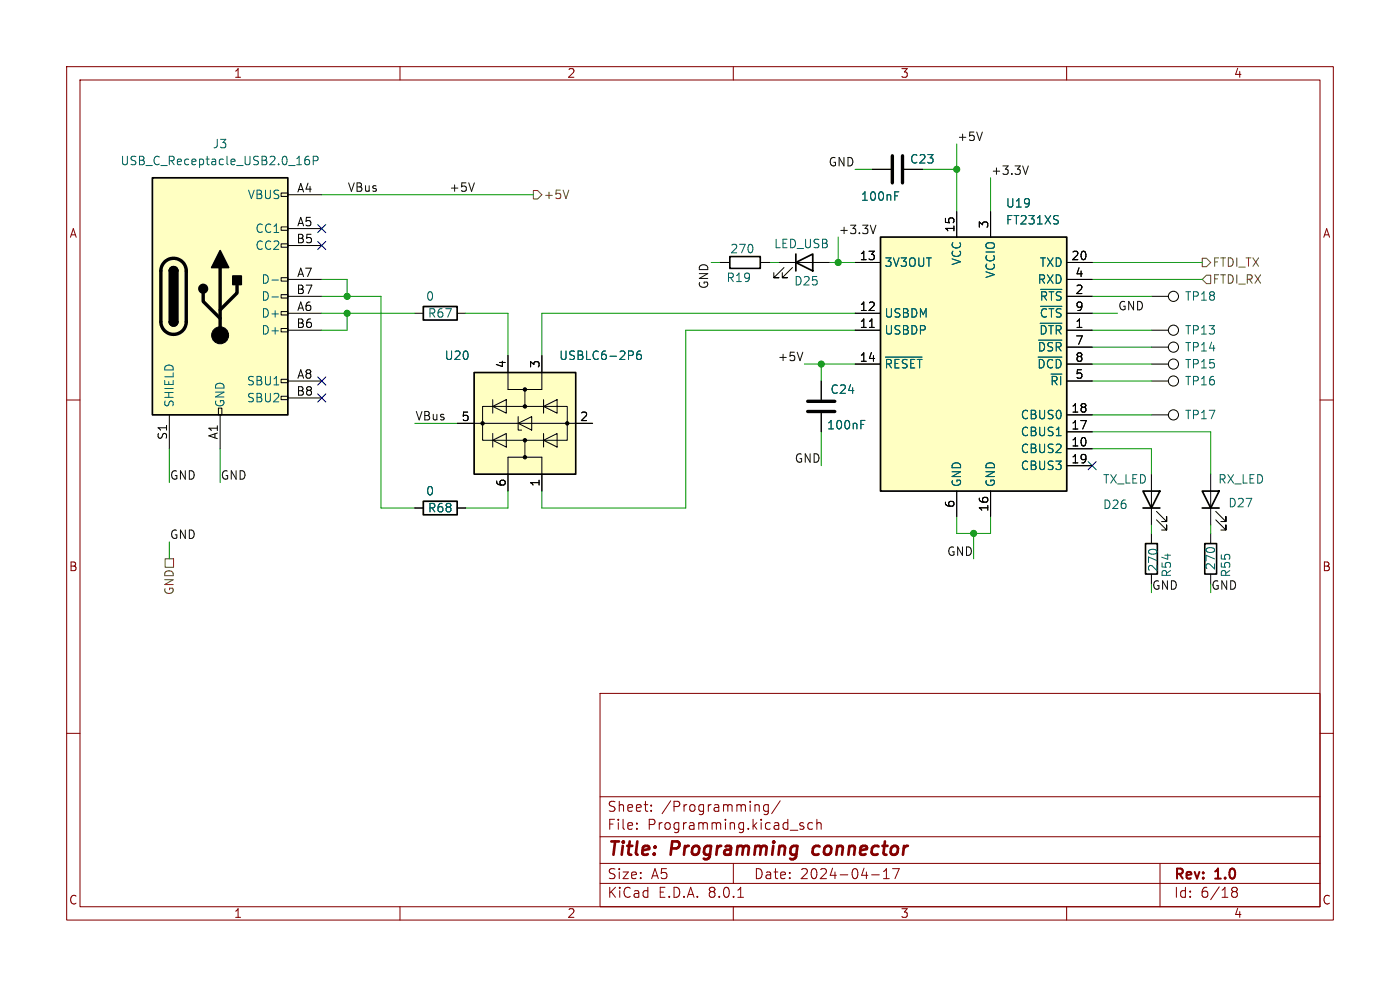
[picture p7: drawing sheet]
<svg xmlns="http://www.w3.org/2000/svg" width="297mm" height="210mm" viewBox="0 0 297 210" stroke-linecap="round" stroke-linejoin="round" font-family="sans-serif">
<g fill="none" stroke="#840000" stroke-width=".22">
<path d="M14.1 14.1h268.8v181.1h-268.8zM17 17h263v175.3h-263zM84.9 14.1v2.9M155.6 14.1v2.9M226.3 14.1v2.9M14.1 84.9h2.9M280 84.9h2.9M14.1 155.6h2.9M127.3 147.1h152.7v45.2h-152.7zM280 155.6h2.9M127.3 177.5h152.7M127.3 169h152.7"/>
<path d="M135.1 175.7v.2M135.1 174.6v.2M138.1 171.9v.2M138.1 170.8v.2M160.8 170.7l.3 .3v1.1M163 170.7v1.7a.58 .58 0 0 1-.9 .3M163 170.8l-.6-.1-.4 .4v.6l.2 .3h.8M165.5 169.9l-1.8 2.7M169.8 175.1l.7 .2 .1 .3-.3 .3-.6-.1M169.8 174.6h.7M172.4 174.6l-.6-.1-.4 .4v.6l.2 .3h.8M173.3 174.7a.53 .53 0 0 1 .9 .1v1.1"/>
<path d="M173.3 173.8v2.1M84.9 192.3v2.9M127.3 187.4h152.7M127.3 183.2h152.7M155.6 192.3v2.9M155.6 183.2v4.2M156.5 190.3h1.2M184.9 185.6h1.6M187.4 186.4h1.3M187.4 184.9l.6-.6v2.1M189.4 184.3h1.4l-.9 2.1M226.3 192.3v2.9"/>
<path d="M246.1 183.2v9.1M261.3 188.7l.4 .4M261.3 188.6l.4-.4 .6 .1 .2 .4-.4 .4M261.7 189.1h.4M261.7 189.1l-.4 .4M262.1 189.1l.4 .4-.1 .6-.3 .2h-.4l-.4-.4"/>
</g>
<path d="M172.6 179.7l-.2 1.1 .4 .5" fill="none" stroke="#840000" stroke-width=".57"/>
<path d="M255.6 115.3h2.5v6.5h-2.5z" fill="none" stroke="#000" stroke-width=".34"/>
<path d="M256.8 113.2v2.1M256.8 121.8v2.1" fill="none" stroke="#000" stroke-width=".22"/>
<path d="M100.6 79h21.5v21.6h-21.5z" fill="#ffffc2"/>
<path d="M89.8 65h7.2v2.9h-7.2zM100.6 79h21.5v21.6h-21.5zM89.8 106.3h7.2v2.9h-7.2zM242.5 104.2h3.6l-1.8 3.6zM242.5 107.8h3.6M255 104.2h3.6l-1.8 3.6zM255 107.8h3.6" fill="none" stroke="#000" stroke-width=".36"/>
<g fill="#000" stroke="#000" stroke-width=".22">
<circle cx="102.4" cy="89.8" r=".36"/>
<circle cx="111.4" cy="82.6" r=".36"/>
<circle cx="111.4" cy="97" r=".36"/>
<circle cx="111.4" cy="86.2" r=".36"/>
<circle cx="111.4" cy="93.4" r=".36"/>
<circle cx="120.3" cy="89.8" r=".36"/>
</g>
<g fill="none" stroke="#000" stroke-width=".22">
<path d="M185 35.9h3.9M191.8 35.9h4M88 66.5h1.8M97 66.5h1.8M107.8 75.4v7.2h3.6v3.6M114.9 75.4v7.2h-3.5M244.3 62.9h3.6M244.3 73.6h3.6M244.3 77.2h3.6M244.3 70h3.6M97 89.8h28.7M102.4 86.2h17.9v7.2h-17.9z"/>
<path d="M104.5 93.4l2.9-1.4v2.8zM104.5 86.2l2.9-1.4v2.8zM104.5 84.8v2.8M104.5 92v2.8M109.9 89.8l2.9-1.4v2.8zM109.9 88.4v2.8h.7M111.4 93.4v3.6h-3.6v7.2M111.4 97h3.5v7.2M115.3 93.4l2.9-1.4v2.8zM115.3 86.2l2.9-1.4v2.8zM115.3 84.8v2.8M115.3 92v2.8"/>
<path d="M244.3 88h3.6M244.3 80.8h3.6M88 107.8h1.8M97 107.8h1.8M244.3 100.6v10.8M244.3 113.2v2.1M245.3 110.3l2.2 2.1v-1v1h-1.1M245.3 108.5l2.2 2.1v-1v1h-1.1M256.8 100.6v10.8M257.9 110.3l2.2 2.1v-1v1h-1.1M257.9 108.5l2.2 2.1v-1v1h-1.1M244.3 121.8v2.1"/>
<circle cx="248.9" cy="62.9" r="1.08"/>
<circle cx="248.9" cy="77.2" r="1.08"/>
<circle cx="248.9" cy="70" r="1.08"/>
<circle cx="248.9" cy="73.6" r="1.08"/>
<circle cx="248.9" cy="88" r="1.08"/>
<circle cx="248.9" cy="80.8" r="1.08"/>
</g>
<path d="M189.8 41.5h.6M189.8 40.7h.9M134.2 74.5l.2 .3-.2 .5M135.9 74.5a.71 .71 0 0 0-.9 .7v.7l.2 .3 .5 .1 .3-.2 .1-.6-.2-.3-.5-.1-.4 .4" fill="none" stroke="#006464" stroke-width=".22"/>
<path d="M243 115.3h2.5v6.5h-2.5z" fill="none" stroke="#000" stroke-width=".34"/>
<path d="M189.3 33v5.8M191.5 33v5.8" fill="none" stroke="#000" stroke-width=".72"/>
<path d="M186.8 50.3h39.5v53.9h-39.5z" fill="#ffffc2"/>
<path d="M168.8 55.7l3.6-1.8v3.6zM168.8 53.9v3.6M186.8 50.3h39.5v53.9h-39.5z" fill="none" stroke="#000" stroke-width=".36"/>
<g fill="none" stroke="#000" stroke-width=".22">
<path d="M165.2 55.7h10.8M166.3 56.8l-2.1 2.1h1h-1v-1.1M168.1 56.8l-2.1 2.1h1h-1v-1.1M181.4 55.7h5.4M203 44.9v5.4M210.1 44.9v5.4M226.3 55.7h5.4M226.3 59.3h5.4M181.4 70h5.4M181.4 66.5h5.4M181.4 77.2h5.4M184.4 69.5h1.1"/>
<path d="M226.3 70h5.4M226.3 66.5h5.4M226.3 77.2h5.4M226.3 62.9h5.4M226.3 73.6h5.4M174.2 80.8v4M174.2 87.6v4M226.3 95.2h5.4M226.3 91.6h5.4M226.3 88h5.4M226.3 98.8h5.4M226.3 80.8h5.4"/>
<path d="M203 104.2v5.4M210.1 104.2v5.4"/>
</g>
<path d="M187.8 75.8h7.8M220.2 75.8h5.1M220.3 72.2h5M220.7 68.6h4.6M220.8 61.4h4.5M220.8 65h4.5M182.6 90h.6M182.6 89.2h.9" fill="none" stroke="#006464" stroke-width=".22"/>
<path d="M171.3 87.3h5.8M171.3 85.1h5.8" fill="none" stroke="#000" stroke-width=".72"/>
<path d="M32.3 37.7h28.8v50.3h-28.8z" fill="#ffffc2"/>
<g fill="none" stroke="#000" stroke-width=".22">
<path d="M185 35.9h3.9M191.8 35.9h4M59.6 58.9h1.5v.7h-1.5zM59.6 51.7h1.5v.7h-1.5zM59.6 48.1h1.5v.8h-1.5zM59.6 41h1.5v.7h-1.5zM61.1 41.3h7.2M61.1 48.5h7.2M61.1 59.3h7.2M61.1 52.1h7.2M152.7 55.7h2.1M161.3 55.7h2.1"/>
<path d="M181.4 55.7h5.4M203 44.9v5.4M210.1 44.9v5.4M226.3 59.3h5.4M226.3 55.7h5.4M59.6 69.7h1.5v.7h-1.5zM59.6 66.1h1.5v.7h-1.5zM59.6 62.5h1.5v.7h-1.5zM61.1 66.5h7.2M61.1 70h7.2M61.1 62.9h7.2M107.8 75.4v3.6"/>
<path d="M114.9 75.4v3.6M181.4 66.5h5.4M181.4 70h5.4M181.4 77.2h5.4M184.4 69.5h1.1M226.3 66.5h5.4M226.3 70h5.4M226.3 62.9h5.4M226.3 77.2h5.4M226.3 73.6h5.4M35.9 88v7.2M46.3 86.6h.8v1.4h-.8z"/>
<path d="M46.7 88v7.2M59.6 84.1h1.5v.7h-1.5zM59.6 80.5h1.5v.7h-1.5zM61.1 80.8h7.2M61.1 84.4h7.2M97 89.8h3.6M122.1 89.8h3.6M174.2 80.8v4M174.2 87.6v4M226.3 80.8h5.4M226.3 95.2h5.4M226.3 91.6h5.4"/>
<path d="M226.3 88h5.4M226.3 98.8h5.4M88 107.8h1.8M97 107.8h1.8M107.8 100.6v3.6M114.9 100.6v3.6M203 104.2v5.4M210.1 104.2v5.4"/>
</g>
<path d="M32.3 37.7h28.8v50.3h-28.8zM35.9 57.5a.9 .9 0 0 1 .9-.9 .9 .9 0 0 1 .9 .9M35.9 68.3a.9 .9 0 0 0 .9 .8 .9 .9 0 0 0 .9-.8" fill="none" stroke="#000" stroke-width=".36"/>
<path d="M34.9 55.6a2.69 2.69 0 0 1 2.9-.6 2.69 2.69 0 0 1 1.7 2.5v10.8a2.69 2.69 0 0 1-2.7 2.6 2.69 2.69 0 0 1-2.7-2.6v-11a2.69 2.69 0 0 1 .8-1.7zM46.7 56.8v14.3M43.1 62.1v1.8l3.6 3.6M50.3 60.3v1.8l-3.6 3.6" fill="none" stroke="#000" stroke-width=".72"/>
<g fill="#000" stroke="#000" stroke-width=".36">
<path d="M36.2 56.8a.9 .9 0 0 1 1-.2 .9 .9 0 0 1 .5 .9h-1.8zM46.7 53.2l1.8 3.6h-3.6zM35.9 68.3h1.8a.9 .9 0 0 1-.9 .8 .9 .9 0 0 1-.9-.8zM35.9 57.5h1.8v10.8h-1.8zM49.4 58.6h1.8v1.7h-1.8z"/>
<circle cx="43.1" cy="61.2" r=".9"/>
</g>
<circle cx="46.7" cy="71.1" r="1.8" fill="#000" stroke="#000" stroke-width=".22"/>
<g fill="none" stroke="#006464" stroke-width=".22">
<path d="M65.5 33.1a.71 .71 0 0 0-.8 .8v.7l.1 .3h.5l.3-.1 .1-.6-.2-.3-.5-.1-.3 .4M66.5 34.1l.8-.1 .2-.3-.1-.4-.3-.2h-.6v1.8M57.7 59.4h1.4M189.8 41.5h.6M189.8 40.7h.9M57.7 63h1.4M134.2 74.5l.2 .3-.2 .5M135.9 74.5a.71 .71 0 0 0-.9 .7v.7l.2 .3 .5 .1 .3-.2 .1-.6-.2-.3-.5-.1-.4 .4M187.8 75.8h7.8M220.2 75.8h5.1M220.3 72.2h5M220.7 68.6h4.6"/>
<path d="M220.8 61.4h4.5M220.8 65h4.5M182.6 90h.6M182.6 89.2h.9"/>
</g>
<path d="M154.8 54.4h6.5v2.5h-6.5z" fill="none" stroke="#000" stroke-width=".34"/>
<path d="M113.2 40.4h.9l.8 .9-.8 .9h-.9zM120.7 40.3l-.6 1.8M255 54.8h.9l.9 .9-.9 .9h-.9zM255.9 58.4h.9v1.8h-.9l-.9-.9zM35 118.5h1.8v1.8h-1.8z" fill="none" stroke="#725600" stroke-width=".22"/>
<path d="M100.6 38.8l-.6 1.8M208.4 28l-.6 1.8M218.2 35.2l-.6 1.8M185.8 47.8l-.6 1.8M170.3 74.7l-.6 1.8" fill="none" stroke="#0f0f0f" stroke-width=".22"/>
<g fill="none" stroke="#009600" stroke-width=".22">
<path d="M181.4 35.9h3.6M195.8 35.9h7.2M203 30.5v14.4M210.1 37.7v7.2M68.3 59.3h5.3v3.6M68.3 41.3h44.9M150.9 55.7h1.8M163.4 55.7h1.8M176 55.7h5.4M177.8 50.3v5.4M231.7 55.7h23.3M231.7 59.3h23.3"/>
<path d="M68.3 66.5h19.7M68.3 62.9h12.5v44.9h7.2M73.6 66.5v3.5h-5.3M98.8 66.5h9v8.9M170.6 77.2h10.8M174.2 77.2v3.6M181.4 66.5h-66.5v8.9M181.4 70h-35.9v37.8h-30.6v-3.6M231.7 70h12.6M231.7 77.2h12.6M231.7 66.5h5.4M231.7 62.9h12.6"/>
<path d="M231.7 73.6h12.6M35.9 95.2v7.2M46.7 95.2v7.2M88 89.8h9M174.2 91.6v7.2M231.7 91.6h25.1v9M231.7 95.2h12.6v5.4M231.7 88h12.6M231.7 80.8h12.6M35.9 114.9v3.6M107.8 104.2v3.6h-9M203 109.6v3.6h7.1v-3.6"/>
<path d="M206.6 113.2v5.3M244.3 111.4v1.8M256.8 111.4v1.8"/>
</g>
<path d="M67.4 47.6l1.7 1.8M67.4 51.2l1.7 1.7M69.1 47.6l-1.7 1.8M69.1 51.2l-1.7 1.7M67.4 80l1.7 1.7M69.1 80l-1.7 1.7M67.4 83.6l1.7 1.7M69.1 83.6l-1.7 1.7M230.8 97.9l1.8 1.7M232.6 97.9l-1.8 1.7" fill="none" stroke="#000084" stroke-width=".22"/>
<g fill="#009600" stroke="#009600" stroke-width=".22">
<circle cx="73.6" cy="62.9" r=".65"/>
<circle cx="73.6" cy="66.5" r=".65"/>
<circle cx="206.6" cy="113.2" r=".65"/>
<circle cx="174.2" cy="77.2" r=".65"/>
<circle cx="177.8" cy="55.7" r=".65"/>
<circle cx="203" cy="35.9" r=".65"/>
</g>
<g font-size="3.9" fill="#840000">
<text x="128.7" y="182.3">Title:</text>
<text x="142.4" y="182.3">Programming</text>
<text x="173.7" y="182.3">connector</text>
</g>
<g font-size="3" fill="#840000">
<text x="128.7" y="172.5">Sheet:</text>
<text x="140.3" y="172.5">/Programming/</text>
<text x="128.7" y="176.3">File:</text>
<text x="137.3" y="176.3">Programming.kicad_sch</text>
<text x="128.7" y="190.8">KiCad</text>
<text x="128.7" y="186.8">Size:</text>
<text x="138.1" y="186.8">A5</text>
<text x="139.6" y="190.8">E.D.A.</text>
<text x="150.4" y="190.8">8.0.1</text>
<text x="159.8" y="186.8">Date:</text>
<text x="169.7" y="186.8">2024-04-17</text>
<text x="248.9" y="187.1">Rev:</text>
<text x="248.9" y="190.8">Id:</text>
<text x="254.7" y="190.8">6/18</text>
<text x="257.9" y="187.1">1.0</text>
</g>
<g font-size="2.6" fill="#840000">
<text x="49.5" y="16.8">1</text>
<text x="120.2" y="16.8">2</text>
<text x="190.9" y="16.8">3</text>
<text x="261.6" y="16.8">4</text>
<text x="14.6" y="50.7">A</text>
<text x="280.5" y="50.7">A</text>
<text x="14.5" y="121.5">B</text>
<text x="280.4" y="121.5">B</text>
<text x="14.5" y="192.2">C</text>
<text x="49.5" y="195">1</text>
<text x="120.2" y="195">2</text>
<text x="190.9" y="195">3</text>
<text x="261.6" y="195">4</text>
<text x="280.4" y="192.2">C</text>
</g>
<g font-size="2.5" fill="#006464">
<text x="25.4" y="35.3">USB_C_Receptacle_USB2.0_16P</text>
<text x="45" y="31.8">J3</text>
<text x="192.9" y="35">C23</text>
<text x="52.4" y="42.5">VBUS</text>
<text x="182.5" y="42.9">100nF</text>
<text x="213.3" y="44.3">U19</text>
<text x="213.3" y="47.9">FT231XS</text>
<text x="54" y="49.7">CC1</text>
<text x="54" y="53.3">CC2</text>
<text x="164.1" y="52.9">LED_USB</text>
<text x="154.8" y="54">270</text>
<text x="187.5" y="56.9">3V3OUT</text>
<text x="204.2" y="56.4" transform="rotate(-90 204.2 56.4)">VCC</text>
<text x="211.4" y="59.2" transform="rotate(-90 211.4 59.2)">VCCIO</text>
<text x="220.4" y="56.9">TXD</text>
<text x="55.3" y="60.5">D-</text>
<text x="55.3" y="64.1">D-</text>
<text x="90.2" y="64.1">0</text>
<text x="154" y="60.1">R19</text>
<text x="168.3" y="60.9">D25</text>
<text x="220" y="60.5">RXD</text>
<text x="220.4" y="64.1">~{RTS}</text>
<text x="251.2" y="64.1">TP18</text>
<text x="55.3" y="67.7">D+</text>
<text x="55.3" y="71.3">D+</text>
<text x="90.6" y="67.7">R67</text>
<text x="187.5" y="71.3">USBDP</text>
<text x="187.5" y="67.7">USBDM</text>
<text x="220.3" y="71.3">~{DTR}</text>
<text x="220.4" y="67.7">~{CTS}</text>
<text x="251.2" y="71.3">TP13</text>
<text x="94.2" y="76.7">U20</text>
<text x="118.5" y="76.7">USBLC6-2P6</text>
<text x="220" y="74.9">~{DSR}</text>
<text x="251.2" y="74.9">TP14</text>
<text x="52.2" y="82">SBU1</text>
<text x="176" y="83.8">C24</text>
<text x="187.5" y="78.5">~{RESET}</text>
<text x="219.9" y="78.5">~{DCD}</text>
<text x="222.7" y="82">~{RI}</text>
<text x="251.2" y="78.5">TP15</text>
<text x="251.2" y="82">TP16</text>
<text x="37.1" y="86.6" transform="rotate(-90 37.1 86.6)">SHIELD</text>
<text x="47.9" y="86.6" transform="rotate(-90 47.9 86.6)">GND</text>
<text x="52.2" y="85.6">SBU2</text>
<text x="216.4" y="89.2">CBUS0</text>
<text x="251.2" y="89.2">TP17</text>
<text x="175.3" y="91.4">100nF</text>
<text x="216.4" y="92.8">CBUS1</text>
<text x="216.4" y="96.4">CBUS2</text>
<text x="216.4" y="100">CBUS3</text>
<text x="90.2" y="105.4">0</text>
<text x="204.2" y="103.5" transform="rotate(-90 204.2 103.5)">GND</text>
<text x="211.4" y="103.5" transform="rotate(-90 211.4 103.5)">GND</text>
<text x="233.9" y="102.9">TX_LED</text>
<text x="258.3" y="102.9">RX_LED</text>
<text x="260.4" y="107.9">D27</text>
<text x="90.6" y="109">R68</text>
<text x="233.9" y="108.3">D26</text>
<text x="245.8" y="121.5" transform="rotate(-90 245.8 121.5)">270</text>
<text x="258.1" y="121.1" transform="rotate(-90 258.1 121.1)">270</text>
</g>
<g font-size="2.5" fill="#0f0f0f">
<text x="175.6" y="35.4">GND</text>
<text x="203" y="30">+5V</text>
<text x="73.6" y="40.8">VBus</text>
<text x="95.2" y="40.8">+5V</text>
<text x="210.1" y="37.2">+3.3V</text>
<text x="177.8" y="49.8">+3.3V</text>
<text x="150.4" y="61.4" transform="rotate(-90 150.4 61.4)">GND</text>
<text x="237.1" y="66">GND</text>
<text x="164.9" y="76.7">+5V</text>
<text x="88" y="89.3">VBus</text>
<text x="35.9" y="101.9">GND</text>
<text x="46.7" y="101.9">GND</text>
<text x="168.5" y="98.3">GND</text>
<text x="35.9" y="114.5">GND</text>
<text x="200.8" y="118">GND</text>
<text x="248.7" y="122.6" transform="rotate(-90 248.7 122.6)">R54</text>
<text x="261.3" y="122.6" transform="rotate(-90 261.3 122.6)">R55</text>
</g>
<g font-size="2.5">
<text x="62.9" y="41">A4</text>
<text x="62.8" y="51.7">B5</text>
<text x="62.9" y="48.1">A5</text>
<text x="202.6" y="49.5" transform="rotate(-90 202.6 49.5)">15</text>
<text x="209.8" y="48.6" transform="rotate(-90 209.8 48.6)">3</text>
<text x="62.9" y="58.9">A7</text>
<text x="182.2" y="55.3">13</text>
<text x="227.1" y="55.3">20</text>
<text x="228" y="58.9">4</text>
<text x="62.8" y="62.5">B7</text>
<text x="228" y="62.5">2</text>
<text x="62.8" y="69.7">B6</text>
<text x="62.9" y="66.1">A6</text>
<text x="182.2" y="69.7">11</text>
<text x="182.2" y="66.1">12</text>
<text x="228" y="69.7">1</text>
<text x="228" y="66.1">9</text>
<text x="182.2" y="76.9">14</text>
<text x="228" y="73.3">7</text>
<text x="228" y="76.9">8</text>
<text x="62.9" y="80.5">A8</text>
<text x="107.4" y="78.2" transform="rotate(-90 107.4 78.2)">4</text>
<text x="114.6" y="78.2" transform="rotate(-90 114.6 78.2)">3</text>
<text x="228" y="80.5">5</text>
<text x="62.8" y="84.1">B8</text>
<text x="97.8" y="89.4">5</text>
<text x="122.9" y="89.4">2</text>
<text x="227.1" y="87.6">18</text>
<text x="35.6" y="93.5" transform="rotate(-90 35.6 93.5)">S1</text>
<text x="46.3" y="93.4" transform="rotate(-90 46.3 93.4)">A1</text>
<text x="227.1" y="94.8">10</text>
<text x="227.1" y="91.2">17</text>
<text x="227.1" y="98.4">19</text>
<text x="107.4" y="103.4" transform="rotate(-90 107.4 103.4)">6</text>
<text x="114.6" y="103.4" transform="rotate(-90 114.6 103.4)">1</text>
<text x="202.6" y="107.9" transform="rotate(-90 202.6 107.9)">6</text>
<text x="209.8" y="108.7" transform="rotate(-90 209.8 108.7)">16</text>
</g>
<g font-size="2.5" fill="#725600">
<text x="115.2" y="42.5">+5V</text>
<text x="257.1" y="56.9">FTDI_TX</text>
<text x="257.1" y="60.5">FTDI_RX</text>
<text x="37.1" y="126.4" transform="rotate(-90 37.1 126.4)">GND</text>
</g>
<g font-size="2.5" fill="#009600">
<text x="244.3" y="125.2">GND</text>
<text x="256.8" y="125.2">GND</text>
</g>
</svg>
